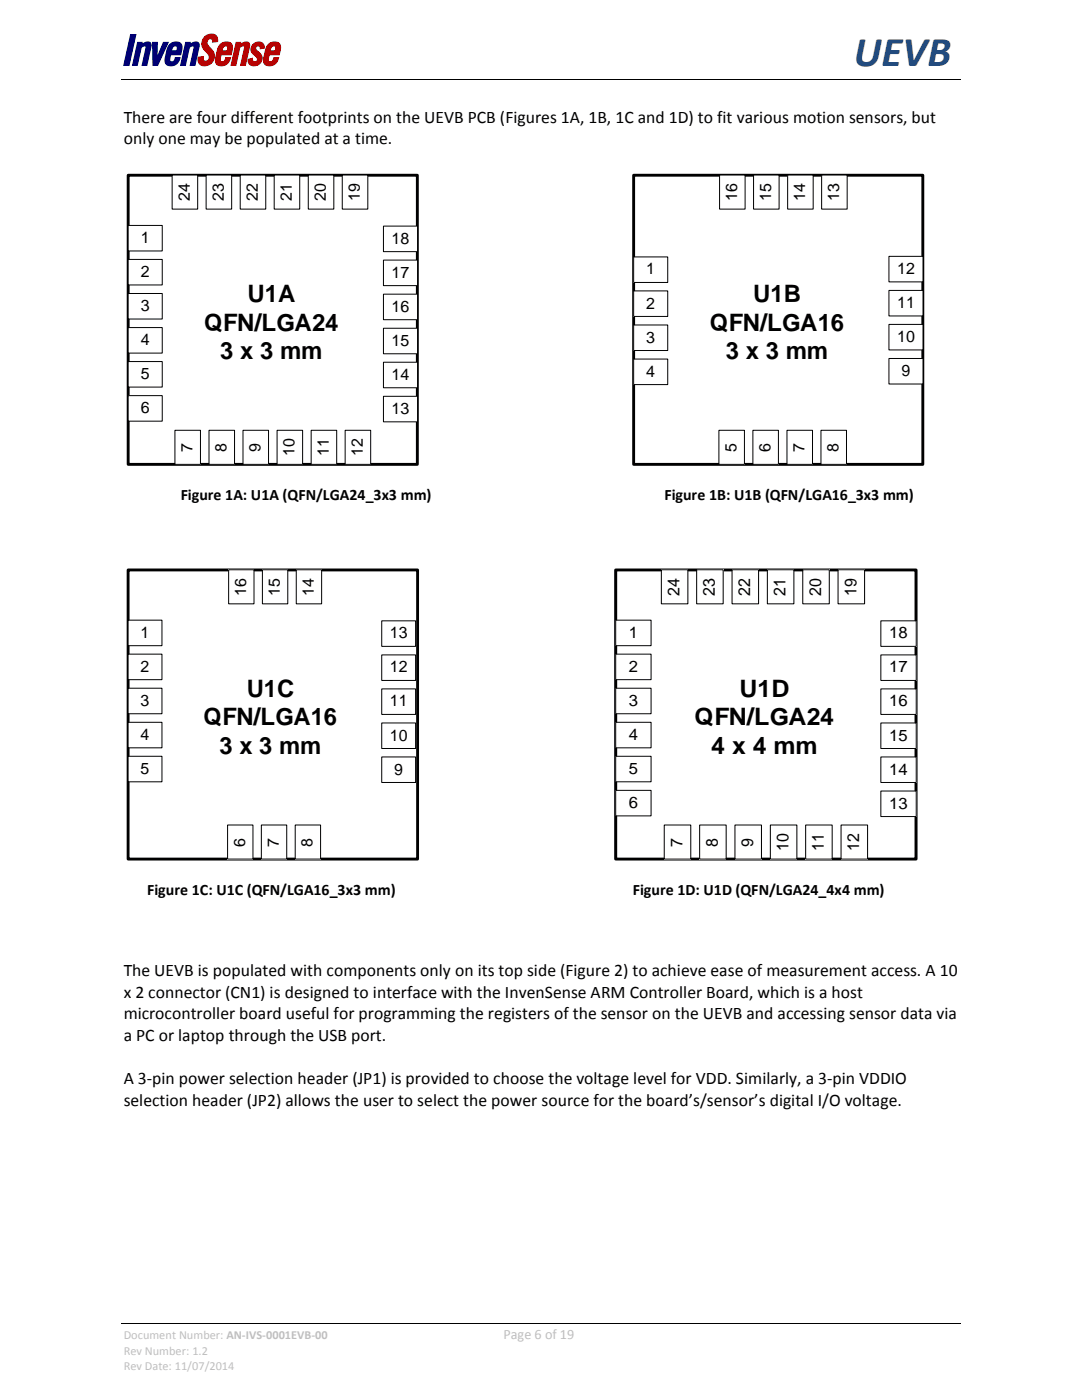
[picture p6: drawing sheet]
<svg xmlns="http://www.w3.org/2000/svg" width="216mm" height="279mm" viewBox="0 0 216 279" stroke-linecap="round" stroke-linejoin="round" font-family="sans-serif">
<path d="M24.2 15.9h167.5M24.2 264.1h167.5" fill="none" stroke="#000" stroke-width=".2"/>
<path d="M26.1 6.9h1l-1.4 6.2h-1z" fill="#000073"/>
<path d="M26.1 6.9h1l-1.4 6.2h-1z" fill="none" stroke="#000073" stroke-width=".2"/>
<path d="M27.5 8.5h.9l-.1 .4a1.36 1.36 0 0 1 1.8-.3v.7l-.8 3.8h-.9l.7-3.6a.4 .4 0 0 0-.3-.4 .4 .4 0 0 0-.4 .2l-.2 .1-.8 3.7h-1z" fill="#000073"/>
<path d="M27.5 8.5h.9l-.1 .4a1.36 1.36 0 0 1 1.8-.3v.7l-.8 3.8h-.9l.7-3.6a.4 .4 0 0 0-.3-.4 .4 .4 0 0 0-.4 .2l-.2 .1-.8 3.7h-1z" fill="none" stroke="#000073" stroke-width=".2"/>
<path d="M30.4 8.5h1l-.1 3 1.3-3h1l-2.1 4.6h-1z" fill="#000073"/>
<path d="M30.4 8.5h1l-.1 3 1.3-3h1l-2.1 4.6h-1z" fill="none" stroke="#000073" stroke-width=".2"/>
<path d="M33.9 8.8a1.44 1.44 0 0 1 2.4 .4l-.2 1.7h-2l-.2 .7a.53 .53 0 0 0 .3 .8 .53 .53 0 0 0 .7-.6l.1-.3h.9a1.72 1.72 0 0 1-1 1.5 1.72 1.72 0 0 1-1.8-.3l-.2-.6 .1-.7 .5-1.9zM34.5 9.3l-.3 .9h1.1a.58 .58 0 0 0 .1-.6 .58 .58 0 0 0-.4-.4z" fill="#000073"/>
<path d="M33.9 8.8a1.44 1.44 0 0 1 2.4 .4l-.2 1.7h-2l-.2 .7a.53 .53 0 0 0 .3 .8 .53 .53 0 0 0 .7-.6l.1-.3h.9a1.72 1.72 0 0 1-1 1.5 1.72 1.72 0 0 1-1.8-.3l-.2-.6 .1-.7 .5-1.9zM34.5 9.3a.49 .49 0 0 1 .7-.1 .49 .49 0 0 1 .1 .7v.3h-1.1z" fill="none" stroke="#000073" stroke-width=".2"/>
<path d="M37.1 8.5h.9l-.1 .4a1.19 1.19 0 0 1 1.8-.1l-.8 4.3h-1l.8-3.7a.55 .55 0 0 0-.9 0l-.8 3.7h-1z" fill="#000073"/>
<path d="M37.1 8.5h.9l-.1 .4a1.19 1.19 0 0 1 1.8-.1l-.8 4.3h-1l.8-3.7a.55 .55 0 0 0-.9 0l-.8 3.7h-1z" fill="none" stroke="#000073" stroke-width=".2"/>
<path d="M40.9 7.3a1.48 1.48 0 0 1 2.5 .3v.7l-1 .1a.55 .55 0 0 0-.5-.7 .55 .55 0 0 0-.6 .6 2.7 2.7 0 0 0 1.2 1.9 1.88 1.88 0 0 1-.3 2.4 1.88 1.88 0 0 1-2.4 .1l-.3-.6v-.7l1.1-.1a.66 .66 0 0 0 .6 .9 .66 .66 0 0 0 .5-.9l-.6-.9a1.95 1.95 0 0 1-.2-3.1z" fill="#b50000"/>
<path d="M40.9 7.3a1.48 1.48 0 0 1 2.5 .3v.7l-1 .1a.55 .55 0 0 0-.5-.7 .55 .55 0 0 0-.6 .6 2.7 2.7 0 0 0 1.2 1.9 1.88 1.88 0 0 1-.3 2.4 1.88 1.88 0 0 1-2.4 .1l-.3-.6v-.7l1.1-.1a.66 .66 0 0 0 .6 .9 .66 .66 0 0 0 .5-.9l-.6-.9a1.95 1.95 0 0 1-.2-3.1z" fill="none" stroke="#b50000" stroke-width=".2"/>
<path d="M44 8.8a1.43 1.43 0 0 1 2.4 .4l-.3 1.7h-2l-.1 .7a.53 .53 0 0 0 .3 .8 .53 .53 0 0 0 .7-.6v-.3h1a1.72 1.72 0 0 1-1.1 1.5 1.72 1.72 0 0 1-1.8-.3l-.1-.6 .1-.7 .4-1.9zM44.6 9.3l-.3 .9h1.1a.58 .58 0 0 0 .1-.6 .58 .58 0 0 0-.5-.4z" fill="#b50000"/>
<path d="M44 8.8a1.43 1.43 0 0 1 2.4 .4l-.3 1.7h-2l-.1 .7a.53 .53 0 0 0 .3 .8 .53 .53 0 0 0 .7-.6v-.3h1a1.72 1.72 0 0 1-1.1 1.5 1.72 1.72 0 0 1-1.8-.3l-.1-.6 .1-.7 .4-1.9zM44.6 9.3a.49 .49 0 0 1 .7-.1 .49 .49 0 0 1 .1 .7v.3h-1.1z" fill="none" stroke="#b50000" stroke-width=".2"/>
<path d="M47.1 8.5h.9l-.1 .4a1.36 1.36 0 0 1 1.8-.3l.1 .7-.8 3.8h-1l.8-3.6a.4 .4 0 0 0-.3-.4 .4 .4 0 0 0-.5 .2l-.1 .1-.8 3.7h-1z" fill="#b50000"/>
<path d="M47.1 8.5h.9l-.1 .4a1.36 1.36 0 0 1 1.8-.3l.1 .7-.8 3.8h-1l.8-3.6a.4 .4 0 0 0-.3-.4 .4 .4 0 0 0-.5 .2l-.1 .1-.8 3.7h-1z" fill="none" stroke="#b50000" stroke-width=".2"/>
<path d="M50.5 8.9a1.25 1.25 0 0 1 1.4-.5 1.25 1.25 0 0 1 .9 1.2l-.9 .1a.49 .49 0 0 0-.3-.5 .49 .49 0 0 0-.6 .3 .49 .49 0 0 0 .3 .6 1.56 1.56 0 0 1 .8 2.3 1.56 1.56 0 0 1-2.4 .3l-.2-.8 .9-.3a.54 .54 0 0 0 .3 .7 .54 .54 0 0 0 .7-.3 .54 .54 0 0 0-.3-.7l-.3-.2a1.36 1.36 0 0 1-.3-2.2z" fill="#b50000"/>
<path d="M50.5 8.9a1.25 1.25 0 0 1 1.4-.5 1.25 1.25 0 0 1 .9 1.2l-.9 .1a.49 .49 0 0 0-.3-.5 .49 .49 0 0 0-.6 .3 .49 .49 0 0 0 .3 .6 1.56 1.56 0 0 1 .8 2.3 1.56 1.56 0 0 1-2.4 .3l-.2-.8 .9-.3a.54 .54 0 0 0 .3 .7 .54 .54 0 0 0 .7-.3 .54 .54 0 0 0-.3-.7l-.3-.2a1.36 1.36 0 0 1-.3-2.2z" fill="none" stroke="#b50000" stroke-width=".2"/>
<path d="M53.6 8.8a1.43 1.43 0 0 1 2.4 .4l-.3 1.7h-2l-.1 .7a.53 .53 0 0 0 .3 .8 .53 .53 0 0 0 .7-.6l.1-.3h.9a1.72 1.72 0 0 1-1.1 1.5 1.72 1.72 0 0 1-1.8-.3l-.1-.8 .4-1.8zM54.2 9.3l-.3 .9h1a.56 .56 0 0 0 .2-.7 .56 .56 0 0 0-.6-.3z" fill="#b50000"/>
<path d="M53.6 8.8a1.43 1.43 0 0 1 2.4 .4l-.3 1.7h-2l-.1 .7a.53 .53 0 0 0 .3 .8 .53 .53 0 0 0 .7-.6l.1-.3h.9a1.72 1.72 0 0 1-1.1 1.5 1.72 1.72 0 0 1-1.8-.3l-.1-.8 .4-1.8zM54.2 9.3a.49 .49 0 0 1 .7-.1 .49 .49 0 0 1 .1 .7l-.1 .3h-1z" fill="none" stroke="#b50000" stroke-width=".2"/>
<path d="M25.6 35h57.7v57.7h-57.7z" fill="none" stroke="#000" stroke-width=".57"/>
<path d="M25.6 45h6.8v5.1h-6.8z" fill="#fff"/>
<path d="M25.6 45h6.8v5.1h-6.8z" fill="none" stroke="#000" stroke-width=".2"/>
<path d="M25.6 51.8h6.8v5.1h-6.8z" fill="#fff"/>
<path d="M25.6 51.8h6.8v5.1h-6.8z" fill="none" stroke="#000" stroke-width=".2"/>
<path d="M25.6 58.6h6.8v5.1h-6.8z" fill="#fff"/>
<path d="M25.6 58.6h6.8v5.1h-6.8z" fill="none" stroke="#000" stroke-width=".2"/>
<path d="M25.6 65.4h6.8v5.1h-6.8z" fill="#fff"/>
<path d="M25.6 65.4h6.8v5.1h-6.8z" fill="none" stroke="#000" stroke-width=".2"/>
<path d="M25.6 72.2h6.8v5.1h-6.8z" fill="#fff"/>
<path d="M25.6 72.2h6.8v5.1h-6.8z" fill="none" stroke="#000" stroke-width=".2"/>
<path d="M25.6 79h6.8v5.1h-6.8z" fill="#fff"/>
<path d="M25.6 79h6.8v5.1h-6.8z" fill="none" stroke="#000" stroke-width=".2"/>
<path d="M76.5 79.1h6.8v5.1h-6.8z" fill="#fff"/>
<path d="M76.5 79.1h6.8v5.1h-6.8z" fill="none" stroke="#000" stroke-width=".2"/>
<path d="M76.5 45.1h6.8v5.1h-6.8z" fill="#fff"/>
<path d="M76.5 45.1h6.8v5.1h-6.8z" fill="none" stroke="#000" stroke-width=".2"/>
<path d="M76.5 51.9h6.8v5.1h-6.8z" fill="#fff"/>
<path d="M76.5 51.9h6.8v5.1h-6.8z" fill="none" stroke="#000" stroke-width=".2"/>
<path d="M76.5 58.7h6.8v5.1h-6.8z" fill="#fff"/>
<path d="M76.5 58.7h6.8v5.1h-6.8z" fill="none" stroke="#000" stroke-width=".2"/>
<path d="M76.5 65.5h6.8v5.1h-6.8z" fill="#fff"/>
<path d="M76.5 65.5h6.8v5.1h-6.8z" fill="none" stroke="#000" stroke-width=".2"/>
<path d="M76.5 72.3h6.8v5.1h-6.8z" fill="#fff"/>
<path d="M76.5 72.3h6.8v5.1h-6.8z" fill="none" stroke="#000" stroke-width=".2"/>
<path d="M34.9 85.9h5.1v6.8h-5.1z" fill="#fff"/>
<path d="M34.9 85.9h5.1v6.8h-5.1z" fill="none" stroke="#000" stroke-width=".2"/>
<path d="M41.7 85.9h5.1v6.8h-5.1z" fill="#fff"/>
<path d="M41.7 85.9h5.1v6.8h-5.1z" fill="none" stroke="#000" stroke-width=".2"/>
<path d="M48.5 85.9h5.1v6.8h-5.1z" fill="#fff"/>
<path d="M48.5 85.9h5.1v6.8h-5.1z" fill="none" stroke="#000" stroke-width=".2"/>
<path d="M55.3 85.9h5.1v6.8h-5.1z" fill="#fff"/>
<path d="M55.3 85.9h5.1v6.8h-5.1z" fill="none" stroke="#000" stroke-width=".2"/>
<path d="M62.1 85.9h5.1v6.8h-5.1z" fill="#fff"/>
<path d="M62.1 85.9h5.1v6.8h-5.1z" fill="none" stroke="#000" stroke-width=".2"/>
<path d="M68.9 85.9h5.1v6.8h-5.1z" fill="#fff"/>
<path d="M68.9 85.9h5.1v6.8h-5.1z" fill="none" stroke="#000" stroke-width=".2"/>
<path d="M34.3 34.9h5.1v6.8h-5.1z" fill="#fff"/>
<path d="M34.3 34.9h5.1v6.8h-5.1z" fill="none" stroke="#000" stroke-width=".2"/>
<path d="M41.1 34.9h5.1v6.8h-5.1z" fill="#fff"/>
<path d="M41.1 34.9h5.1v6.8h-5.1z" fill="none" stroke="#000" stroke-width=".2"/>
<path d="M47.9 34.9h5.1v6.8h-5.1z" fill="#fff"/>
<path d="M47.9 34.9h5.1v6.8h-5.1z" fill="none" stroke="#000" stroke-width=".2"/>
<path d="M54.7 34.9h5.1v6.8h-5.1z" fill="#fff"/>
<path d="M54.7 34.9h5.1v6.8h-5.1z" fill="none" stroke="#000" stroke-width=".2"/>
<path d="M61.5 34.9h5.1v6.8h-5.1z" fill="#fff"/>
<path d="M61.5 34.9h5.1v6.8h-5.1z" fill="none" stroke="#000" stroke-width=".2"/>
<path d="M68.3 34.9h5.1v6.8h-5.1z" fill="#fff"/>
<path d="M68.3 34.9h5.1v6.8h-5.1z" fill="none" stroke="#000" stroke-width=".2"/>
<path d="M126.4 35h57.7v57.7h-57.7z" fill="none" stroke="#000" stroke-width=".57"/>
<path d="M126.5 51.3h6.8v5.1h-6.8z" fill="#fff"/>
<path d="M126.4 51.3h6.8v5.1h-6.8z" fill="none" stroke="#000" stroke-width=".2"/>
<path d="M126.5 58.1h6.8v5.1h-6.8z" fill="#fff"/>
<path d="M126.4 58.1h6.8v5.1h-6.8z" fill="none" stroke="#000" stroke-width=".2"/>
<path d="M126.5 64.9h6.8v5.1h-6.8z" fill="#fff"/>
<path d="M126.4 64.9h6.8v5.1h-6.8z" fill="none" stroke="#000" stroke-width=".2"/>
<path d="M126.5 71.7h6.8v5.1h-6.8z" fill="#fff"/>
<path d="M126.4 71.7h6.8v5.1h-6.8z" fill="none" stroke="#000" stroke-width=".2"/>
<path d="M177.4 51.2h6.8v5.1h-6.8z" fill="#fff"/>
<path d="M177.4 51.2h6.8v5.1h-6.8z" fill="none" stroke="#000" stroke-width=".2"/>
<path d="M177.4 58h6.8v5.1h-6.8z" fill="#fff"/>
<path d="M177.4 58h6.8v5.1h-6.8z" fill="none" stroke="#000" stroke-width=".2"/>
<path d="M177.4 64.7h6.8v5.1h-6.8z" fill="#fff"/>
<path d="M177.4 64.7h6.8v5.1h-6.8z" fill="none" stroke="#000" stroke-width=".2"/>
<path d="M177.4 71.5h6.8v5.1h-6.8z" fill="#fff"/>
<path d="M177.4 71.5h6.8v5.1h-6.8z" fill="none" stroke="#000" stroke-width=".2"/>
<path d="M143.4 85.9h5.1v6.8h-5.1z" fill="#fff"/>
<path d="M143.4 85.9h5.1v6.8h-5.1z" fill="none" stroke="#000" stroke-width=".2"/>
<path d="M150.2 85.9h5.1v6.8h-5.1z" fill="#fff"/>
<path d="M150.2 85.9h5.1v6.8h-5.1z" fill="none" stroke="#000" stroke-width=".2"/>
<path d="M157 85.9h5.1v6.8h-5.1z" fill="#fff"/>
<path d="M157 85.9h5.1v6.8h-5.1z" fill="none" stroke="#000" stroke-width=".2"/>
<path d="M163.8 85.9h5.1v6.8h-5.1z" fill="#fff"/>
<path d="M163.8 85.9h5.1v6.8h-5.1z" fill="none" stroke="#000" stroke-width=".2"/>
<path d="M143.6 34.9h5.1v6.8h-5.1z" fill="#fff"/>
<path d="M143.6 34.9h5.1v6.8h-5.1z" fill="none" stroke="#000" stroke-width=".2"/>
<path d="M150.4 34.9h5.1v6.8h-5.1z" fill="#fff"/>
<path d="M150.4 34.9h5.1v6.8h-5.1z" fill="none" stroke="#000" stroke-width=".2"/>
<path d="M157.2 34.9h5.1v6.8h-5.1z" fill="#fff"/>
<path d="M157.2 34.9h5.1v6.8h-5.1z" fill="none" stroke="#000" stroke-width=".2"/>
<path d="M163.9 34.9h5.1v6.8h-5.1z" fill="#fff"/>
<path d="M163.9 34.9h5.1v6.8h-5.1z" fill="none" stroke="#000" stroke-width=".2"/>
<path d="M25.6 113.7h57.7v57.7h-57.7z" fill="none" stroke="#000" stroke-width=".57"/>
<path d="M25.6 123.8h6.7v5.1h-6.7z" fill="#fff"/>
<path d="M25.6 123.8h6.7v5.1h-6.7z" fill="none" stroke="#000" stroke-width=".2"/>
<path d="M25.6 130.5h6.7v5.1h-6.7z" fill="#fff"/>
<path d="M25.6 130.5h6.7v5.1h-6.7z" fill="none" stroke="#000" stroke-width=".2"/>
<path d="M25.6 137.3h6.7v5.1h-6.7z" fill="#fff"/>
<path d="M25.6 137.3h6.7v5.1h-6.7z" fill="none" stroke="#000" stroke-width=".2"/>
<path d="M25.6 144.1h6.7v5.1h-6.7z" fill="#fff"/>
<path d="M25.6 144.1h6.7v5.1h-6.7z" fill="none" stroke="#000" stroke-width=".2"/>
<path d="M25.6 150.9h6.7v5.1h-6.7z" fill="#fff"/>
<path d="M25.6 150.9h6.7v5.1h-6.7z" fill="none" stroke="#000" stroke-width=".2"/>
<path d="M76.2 123.9h6.7v5.1h-6.7z" fill="#fff"/>
<path d="M76.2 123.9h6.7v5.1h-6.7z" fill="none" stroke="#000" stroke-width=".2"/>
<path d="M76.2 130.7h6.7v5.1h-6.7z" fill="#fff"/>
<path d="M76.2 130.7h6.7v5.1h-6.7z" fill="none" stroke="#000" stroke-width=".2"/>
<path d="M76.2 137.5h6.7v5.1h-6.7z" fill="#fff"/>
<path d="M76.2 137.5h6.7v5.1h-6.7z" fill="none" stroke="#000" stroke-width=".2"/>
<path d="M76.2 144.3h6.7v5.1h-6.7z" fill="#fff"/>
<path d="M76.2 144.3h6.7v5.1h-6.7z" fill="none" stroke="#000" stroke-width=".2"/>
<path d="M76.2 151.1h6.7v5.1h-6.7z" fill="#fff"/>
<path d="M76.2 151.1h6.7v5.1h-6.7z" fill="none" stroke="#000" stroke-width=".2"/>
<path d="M45.4 164.6h5.1v6.8h-5.1z" fill="#fff"/>
<path d="M45.4 164.6h5.1v6.8h-5.1z" fill="none" stroke="#000" stroke-width=".2"/>
<path d="M52.1 164.6h5.1v6.8h-5.1z" fill="#fff"/>
<path d="M52.1 164.6h5.1v6.8h-5.1z" fill="none" stroke="#000" stroke-width=".2"/>
<path d="M58.9 164.6h5.1v6.8h-5.1z" fill="#fff"/>
<path d="M58.9 164.6h5.1v6.8h-5.1z" fill="none" stroke="#000" stroke-width=".2"/>
<path d="M45.6 113.7h5.1v6.8h-5.1z" fill="#fff"/>
<path d="M45.6 113.7h5.1v6.8h-5.1z" fill="none" stroke="#000" stroke-width=".2"/>
<path d="M52.4 113.7h5v6.8h-5z" fill="#fff"/>
<path d="M52.4 113.7h5v6.8h-5z" fill="none" stroke="#000" stroke-width=".2"/>
<path d="M59.1 113.7h5.1v6.8h-5.1z" fill="#fff"/>
<path d="M59.1 113.7h5.1v6.8h-5.1z" fill="none" stroke="#000" stroke-width=".2"/>
<path d="M122.9 113.7h59.9v57.7h-59.9z" fill="none" stroke="#000" stroke-width=".59"/>
<path d="M122.9 123.8h7v5.1h-7z" fill="#fff"/>
<path d="M122.9 123.8h7v5.1h-7z" fill="none" stroke="#000" stroke-width=".2"/>
<path d="M122.9 130.5h7v5.1h-7z" fill="#fff"/>
<path d="M122.9 130.5h7v5.1h-7z" fill="none" stroke="#000" stroke-width=".2"/>
<path d="M122.9 137.3h7v5.1h-7z" fill="#fff"/>
<path d="M122.9 137.3h7v5.1h-7z" fill="none" stroke="#000" stroke-width=".2"/>
<path d="M122.9 144.1h7v5.1h-7z" fill="#fff"/>
<path d="M122.9 144.1h7v5.1h-7z" fill="none" stroke="#000" stroke-width=".2"/>
<path d="M122.9 150.9h7v5.1h-7z" fill="#fff"/>
<path d="M122.9 150.9h7v5.1h-7z" fill="none" stroke="#000" stroke-width=".2"/>
<path d="M122.9 157.7h7v5.1h-7z" fill="#fff"/>
<path d="M122.9 157.7h7v5.1h-7z" fill="none" stroke="#000" stroke-width=".2"/>
<path d="M175.8 157.9h7v5.1h-7z" fill="#fff"/>
<path d="M175.8 157.9h7v5.1h-7z" fill="none" stroke="#000" stroke-width=".2"/>
<path d="M175.8 123.9h7v5.1h-7z" fill="#fff"/>
<path d="M175.8 123.9h7v5.1h-7z" fill="none" stroke="#000" stroke-width=".2"/>
<path d="M175.8 130.7h7v5.1h-7z" fill="#fff"/>
<path d="M175.8 130.7h7v5.1h-7z" fill="none" stroke="#000" stroke-width=".2"/>
<path d="M175.8 137.5h7v5.1h-7z" fill="#fff"/>
<path d="M175.8 137.5h7v5.1h-7z" fill="none" stroke="#000" stroke-width=".2"/>
<path d="M175.8 144.3h7v5.1h-7z" fill="#fff"/>
<path d="M175.8 144.3h7v5.1h-7z" fill="none" stroke="#000" stroke-width=".2"/>
<path d="M175.8 151.1h7v5.1h-7z" fill="#fff"/>
<path d="M175.8 151.1h7v5.1h-7z" fill="none" stroke="#000" stroke-width=".2"/>
<path d="M132.6 164.6h5.3v6.8h-5.3z" fill="#fff"/>
<path d="M132.5 164.6h5.3v6.8h-5.3z" fill="none" stroke="#000" stroke-width=".2"/>
<path d="M139.6 164.6h5.3v6.8h-5.3z" fill="#fff"/>
<path d="M139.6 164.6h5.3v6.8h-5.3z" fill="none" stroke="#000" stroke-width=".2"/>
<path d="M146.7 164.6h5.2v6.8h-5.2z" fill="#fff"/>
<path d="M146.7 164.6h5.2v6.8h-5.2z" fill="none" stroke="#000" stroke-width=".2"/>
<path d="M153.7 164.6h5.3v6.8h-5.3z" fill="#fff"/>
<path d="M153.7 164.6h5.3v6.8h-5.3z" fill="none" stroke="#000" stroke-width=".2"/>
<path d="M160.8 164.6h5.3v6.8h-5.3z" fill="#fff"/>
<path d="M160.8 164.6h5.3v6.8h-5.3z" fill="none" stroke="#000" stroke-width=".2"/>
<path d="M167.8 164.6h5.3v6.8h-5.3z" fill="#fff"/>
<path d="M167.8 164.6h5.3v6.8h-5.3z" fill="none" stroke="#000" stroke-width=".2"/>
<path d="M132 113.7h5.3v6.8h-5.3z" fill="#fff"/>
<path d="M132 113.7h5.3v6.8h-5.3z" fill="none" stroke="#000" stroke-width=".2"/>
<path d="M139 113.7h5.3v6.8h-5.3z" fill="#fff"/>
<path d="M139 113.7h5.3v6.8h-5.3z" fill="none" stroke="#000" stroke-width=".2"/>
<path d="M146.1 113.7h5.3v6.8h-5.3z" fill="#fff"/>
<path d="M146.1 113.7h5.3v6.8h-5.3z" fill="none" stroke="#000" stroke-width=".2"/>
<path d="M153.1 113.7h5.3v6.8h-5.3z" fill="#fff"/>
<path d="M153.1 113.7h5.3v6.8h-5.3z" fill="none" stroke="#000" stroke-width=".2"/>
<path d="M160.2 113.7h5.3v6.8h-5.3z" fill="#fff"/>
<path d="M160.2 113.7h5.3v6.8h-5.3z" fill="none" stroke="#000" stroke-width=".2"/>
<path d="M167.2 113.7h5.3v6.8h-5.3z" fill="#fff"/>
<path d="M167.2 113.7h5.3v6.8h-5.3z" fill="none" stroke="#000" stroke-width=".2"/>
<text font-size="8.5" fill="#1f497d" x="170.3" y="13.1">UEVB</text>
<g font-size="4.8">
<text x="40.7" y="66">QFN/LGA24</text>
<text x="49.4" y="60.2">U1A</text>
<text x="141.6" y="66">QFN/LGA16</text>
<text x="150.3" y="60.2">U1B</text>
<text x="43.9" y="71.7">3 x 3 mm</text>
<text x="144.8" y="71.7">3 x 3 mm</text>
<text x="49.2" y="139">U1C</text>
<text x="147.6" y="139">U1D</text>
<text x="40.6" y="144.8">QFN/LGA16</text>
<text x="138.6" y="144.8">QFN/LGA24</text>
<text x="43.8" y="150.5">3 x 3 mm</text>
<text x="141.9" y="150.5">4 x 4 mm</text>
</g>
<g font-size="3.5">
<text x="24.7" y="24.5">There are four different footprints on the UEVB PCB (Figures 1A, 1B, 1C and 1D) to fit various motion sensors, but</text>
<text x="24.7" y="28.8">only one may be populated at a time.</text>
<text x="24.7" y="194.8">The UEVB is populated with components only on its top side (Figure 2) to achieve ease of measurement access. A 10</text>
<text x="24.7" y="199.1">x 2 connector (CN1) is designed to interface with the InvenSense ARM Controller Board, which is a host</text>
<text x="24.7" y="203.4">microcontroller board useful for programming the registers of the sensor on the UEVB and accessing sensor data via</text>
<text x="24.7" y="207.7">a PC or laptop through the USB port.</text>
<text x="24.7" y="216.3">A 3-pin power selection header (JP1) is provided to choose the voltage level for VDD. Similarly, a 3-pin VDDIO</text>
<text x="24.7" y="220.6">selection header (JP2) allows the user to select the power source for the board’s/sensor’s digital I/O voltage.</text>
</g>
<g font-size="3.3">
<text x="135.6" y="118.9" transform="rotate(-90 135.6 118.9)">24</text>
<text x="142.7" y="118.9" transform="rotate(-90 142.7 118.9)">23</text>
<text x="149.7" y="118.9" transform="rotate(-90 149.7 118.9)">22</text>
<text x="156.8" y="118.9" transform="rotate(-90 156.8 118.9)">21</text>
<text x="163.8" y="118.9" transform="rotate(-90 163.8 118.9)">20</text>
<text x="170.9" y="118.9" transform="rotate(-90 170.9 118.9)">19</text>
<text x="136.2" y="168.9" transform="rotate(-90 136.2 168.9)">7</text>
<text x="143.2" y="168.9" transform="rotate(-90 143.2 168.9)">8</text>
<text x="150.3" y="168.9" transform="rotate(-90 150.3 168.9)">9</text>
<text x="157.4" y="169.8" transform="rotate(-90 157.4 169.8)">10</text>
<text x="164.4" y="169.8" transform="rotate(-90 164.4 169.8)">11</text>
<text x="171.5" y="169.8" transform="rotate(-90 171.5 169.8)">12</text>
</g>
<g font-size="3.2">
<text x="37.9" y="40.1" transform="rotate(-90 37.9 40.1)">24</text>
<text x="44.6" y="40.1" transform="rotate(-90 44.6 40.1)">23</text>
<text x="51.4" y="40.1" transform="rotate(-90 51.4 40.1)">22</text>
<text x="58.2" y="40.1" transform="rotate(-90 58.2 40.1)">21</text>
<text x="65" y="40.1" transform="rotate(-90 65 40.1)">20</text>
<text x="71.8" y="40.1" transform="rotate(-90 71.8 40.1)">19</text>
<text x="147.1" y="40.1" transform="rotate(-90 147.1 40.1)">16</text>
<text x="153.9" y="40.1" transform="rotate(-90 153.9 40.1)">15</text>
<text x="160.7" y="40.1" transform="rotate(-90 160.7 40.1)">14</text>
<text x="167.5" y="40.1" transform="rotate(-90 167.5 40.1)">13</text>
<text x="28.1" y="48.5">1</text>
<text x="78.1" y="48.6">18</text>
<text x="28.1" y="55.3">2</text>
<text x="78.1" y="55.4">17</text>
<text x="129" y="54.8">1</text>
<text x="179" y="54.7">12</text>
<text x="28.1" y="62.1">3</text>
<text x="78.1" y="62.2">16</text>
<text x="129" y="61.6">2</text>
<text x="179" y="61.5">11</text>
<text x="28.1" y="68.9">4</text>
<text x="78.1" y="69">15</text>
<text x="129" y="68.4">3</text>
<text x="179" y="68.3">10</text>
<text x="28.1" y="75.7">5</text>
<text x="78.1" y="75.8">14</text>
<text x="129" y="75.2">4</text>
<text x="179.9" y="75">9</text>
<text x="28.1" y="82.5">6</text>
<text x="78.1" y="82.6">13</text>
<text x="38.4" y="90.2" transform="rotate(-90 38.4 90.2)">7</text>
<text x="45.2" y="90.2" transform="rotate(-90 45.2 90.2)">8</text>
<text x="52" y="90.2" transform="rotate(-90 52 90.2)">9</text>
<text x="58.8" y="91.1" transform="rotate(-90 58.8 91.1)">10</text>
<text x="65.6" y="91.1" transform="rotate(-90 65.6 91.1)">11</text>
<text x="72.4" y="91.1" transform="rotate(-90 72.4 91.1)">12</text>
<text x="147" y="90.2" transform="rotate(-90 147 90.2)">5</text>
<text x="153.7" y="90.2" transform="rotate(-90 153.7 90.2)">6</text>
<text x="160.5" y="90.2" transform="rotate(-90 160.5 90.2)">7</text>
<text x="167.3" y="90.2" transform="rotate(-90 167.3 90.2)">8</text>
<text x="36.1" y="99.8">Figure 1A: U1A (QFN/LGA24_3x3 mm)</text>
<text x="132.6" y="99.8">Figure 1B: U1B (QFN/LGA16_3x3 mm)</text>
<text x="49.1" y="118.9" transform="rotate(-90 49.1 118.9)">16</text>
<text x="55.9" y="118.9" transform="rotate(-90 55.9 118.9)">15</text>
<text x="62.6" y="118.9" transform="rotate(-90 62.6 118.9)">14</text>
<text x="28.1" y="127.3">1</text>
<text x="77.8" y="127.4">13</text>
<text x="125.5" y="127.3">1</text>
<text x="177.4" y="127.4">18</text>
<text x="28.1" y="134.1">2</text>
<text x="77.8" y="134.2">12</text>
<text x="125.5" y="134.1">2</text>
<text x="177.4" y="134.2">17</text>
<text x="28.1" y="140.9">3</text>
<text x="77.8" y="141">11</text>
<text x="125.5" y="140.9">3</text>
<text x="177.4" y="141">16</text>
<text x="28.1" y="147.6">4</text>
<text x="77.8" y="147.8">10</text>
<text x="125.5" y="147.6">4</text>
<text x="177.4" y="147.8">15</text>
<text x="28.1" y="154.4">5</text>
<text x="78.7" y="154.6">9</text>
<text x="125.5" y="154.4">5</text>
<text x="177.4" y="154.6">14</text>
<text x="125.5" y="161.2">6</text>
<text x="177.4" y="161.4">13</text>
<text x="48.9" y="168.9" transform="rotate(-90 48.9 168.9)">6</text>
<text x="55.6" y="168.9" transform="rotate(-90 55.6 168.9)">7</text>
<text x="62.4" y="168.9" transform="rotate(-90 62.4 168.9)">8</text>
<text x="29.4" y="178.6">Figure 1C: U1C (QFN/LGA16_3x3 mm)</text>
<text x="126.3" y="178.6">Figure 1D: U1D (QFN/LGA24_4x4 mm)</text>
</g>
<text font-size="2.8" fill="#bfbfbf" x="100.5" y="267.2">Page 6 of 19</text>
<g font-size="2.5" fill="#bfbfbf">
<text x="24.7" y="267.2">Document Number: AN-IVS-0001EVB-00</text>
<text x="24.7" y="270.3">Rev Number: 1.2</text>
<text x="24.7" y="273.3">Rev Date: 11/07/2014</text>
</g>
</svg>
